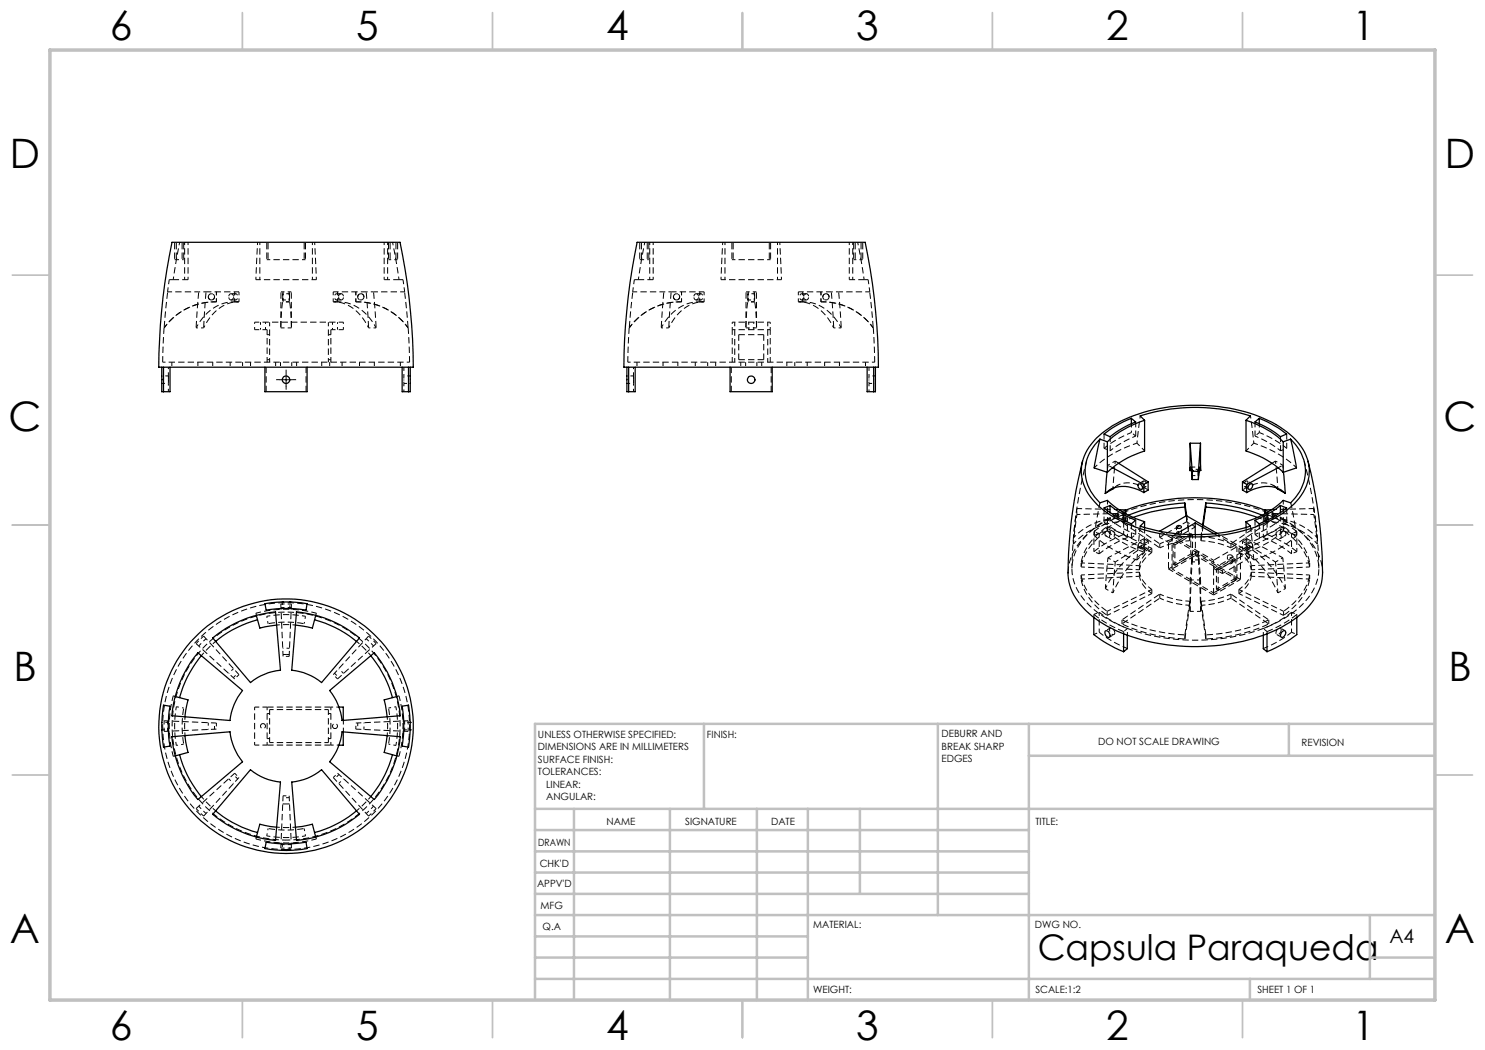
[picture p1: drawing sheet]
<svg xmlns="http://www.w3.org/2000/svg" width="297mm" height="210mm" viewBox="0 0 297 210" stroke-linecap="round" stroke-linejoin="round" font-family="sans-serif">
<g fill="none" stroke="#000" stroke-width=".2" stroke-dasharray="1.3 .6" stroke-dashoffset=".8" stroke-linecap="butt">
<path d="M33.7 76.7v1.6M40.7 65.6h-1.5M47.8 60.4a7.6 7.6 0 0 0-6.7 4.5l-.4 .7M66.6 60.4a7.6 7.6 0 0 1 6.8 4.5l.3 .7M75.2 65.6h-1.5M80.8 78.3v-1.6M126.7 76.7v1.6M133.8 65.6h-1.6M140.8 60.4a7.6 7.6 0 0 0-6.7 4.5l-.3 .7M159.7 60.4a7.6 7.6 0 0 1 6.7 4.5l.3 .7M168.2 65.6h-1.5M173.8 78.3v-1.6"/>
<path d="M221.6 93.1l1.5-.9M238.3 94.1h1.6M255.1 92.2l1.5 .9M223.1 112.4l-1.5-.8M223.5 103.5a.58 .58 0 0 1 .8-.5 .58 .58 0 0 1 .3 .8 .64 .64 0 0 1-1.1-.3M223.5 102.7a.58 .58 0 0 1 .8-.4 .58 .58 0 0 1 .3 .8 .66 .66 0 0 1-1.1-.4M225.1 102.3v1.6M225.1 104.3v-1.6M228.8 109.4v-1.7M229.7 109.9v-1.7M238.5 112v-1.7M239.7 112v-1.7"/>
<path d="M242.7 112.1v1.6M248.5 109.9v-1.7M249.4 109.4v-1.7M253 104.3v-1.6M253 103.9v-1.6M254.6 103.5a.58 .58 0 0 0-.7-.5 .58 .58 0 0 0-.3 .8 .64 .64 0 0 0 1-.3M254.6 102.7a.58 .58 0 0 0-.7-.4 .58 .58 0 0 0-.3 .8 .66 .66 0 0 0 1-.4M256.6 111.6l-1.5 .8M53.6 124.7l-.2-1.4M61.1 123.3l-.3 1.4M35.3 141.3l1.4 .3M36.7 148.8l-1.4 .3"/>
<path d="M66.2 141.4h1.6M67.8 149h-1.6M77.7 141.6l1.5-.3M79.2 149.1l-1.5-.3M53.4 167.2l.2-1.5M60.8 165.7l.3 1.5"/>
</g>
<g fill="none" stroke="#000" stroke-width=".2" stroke-dasharray="1.3 .6" stroke-dashoffset="-.1" stroke-linecap="butt">
<path d="M33.5 58.4l-.7 7.2M39.7 58.4l-.5 7.2M41.2 58.4l-.5 7.2M45.7 59.4a.49 .49 0 0 1 .6-.7 .49 .49 0 0 1 .4 .8 .47 .47 0 0 1-.6 .5 .47 .47 0 0 1-.4-.6M46.7 59.4a.47 .47 0 0 1 .5-.7 .47 .47 0 0 1 .3 .8 .44 .44 0 0 1-.4 .5 .44 .44 0 0 1-.4-.6M56.2 58.4v7.2M58.3 58.4v7.2M67.7 59.4a.47 .47 0 0 0-.4-.7 .47 .47 0 0 0-.4 .8 .44 .44 0 0 0 .5 .5 .44 .44 0 0 0 .3-.6M68.7 59.4a.49 .49 0 0 0-.5-.7 .49 .49 0 0 0-.4 .8 .47 .47 0 0 0 .5 .5 .47 .47 0 0 0 .4-.6M73.2 58.4l.5 7.2M74.7 58.4l.5 7.2M80.9 58.4l.7 7.2"/>
<path d="M126.6 58.4l-.7 7.2M132.8 58.4l-.6 7.2M134.2 58.4l-.4 7.2M138.8 59.4a.49 .49 0 0 1 .5-.7 .49 .49 0 0 1 .4 .8 .47 .47 0 0 1-.5 .5 .47 .47 0 0 1-.4-.6M139.7 59.4a.47 .47 0 0 1 .5-.7 .47 .47 0 0 1 .4 .8 .44 .44 0 0 1-.5 .5 .44 .44 0 0 1-.4-.6M149.2 58.4v7.2M151.3 58.4v7.2M160.8 59.4a.47 .47 0 0 0-.5-.7 .47 .47 0 0 0-.4 .8 .44 .44 0 0 0 .5 .5 .44 .44 0 0 0 .4-.6M161.7 59.4a.49 .49 0 0 0-.5-.7 .49 .49 0 0 0-.4 .8 .47 .47 0 0 0 .5 .5 .47 .47 0 0 0 .4-.6M166.3 58.4l.4 7.2M167.7 58.4l.5 7.2M173.9 58.4l.7 7.2"/>
<path d="M56.6 60.4l-.2 1.3-.2 3.9M57.8 60.4l.3 1.3 .2 3.9M149.6 60.4l-.2 1.3-.2 3.9M150.9 60.4l.2 1.3 .2 3.9M216.2 112.6a11.4 11.4 0 0 1 5.2-7.3M216.2 113.4a11.4 11.4 0 0 1 5.2-7.3M224.4 103.6l7.6 5.2M224.4 104.4l7.6 5.2M232 118.8l-7.6 5.2M232 119.6l-7.6 5.2M233.7 108.5v5.3M242.7 113.7v5.3"/>
<path d="M246.2 108.8l7.6-5.2M246.2 109.6l7.6-5.2M247.4 109.4l-4.6-2.7M248.1 110.6v5.3M256.7 105.3a11.4 11.4 0 0 1 5.2 7.3M256.7 106.1a11.4 11.4 0 0 1 5.2 7.3M261.9 115a11.4 11.4 0 0 1-5.2 7.3M261.9 115.8a11.4 11.4 0 0 1-5.2 7.3M60.8 124.7a20.8 20.8 0 0 0-7.2 0M221.4 122.3a11.4 11.4 0 0 1-5.2-7.3M221.4 123.1a11.4 11.4 0 0 1-5.2-7.3M253.8 124l-7.6-5.2"/>
<path d="M253.8 124.8l-7.6-5.2M36.7 141.6a20.8 20.8 0 0 0 0 7.2M77.7 148.8a20.8 20.8 0 0 0 0-7.2M53.6 165.7a20.8 20.8 0 0 0 7.2 0"/>
</g>
<g fill="none" stroke="#000" stroke-width=".2" stroke-dasharray="1.3 .6" stroke-dashoffset=".7" stroke-linecap="butt">
<path d="M35.3 51.9h1.4M36.9 48.4v7.5M37.6 48.4v7.5M41.2 58.4h-1.5M51.5 48.4l-.3 7.5M52 48.4v7.5M56.6 60h1.3M57.9 58.7h-1.3M62.5 48.4v7.5M62.9 48.4l.4 7.5M74.7 58.4h-1.5M76.8 48.4v7.5"/>
<path d="M77.5 55.9v-7.5M77.7 51.9h1.5M128.3 51.9h1.5M129.9 48.4v7.5M130.6 48.4v7.5M134.2 58.4h-1.4M144.5 48.4l-.3 7.5M145 48.4v7.5M149.6 60h1.3M150.9 58.7h-1.3M155.5 48.4v7.5M156 48.4l.3 7.5"/>
<path d="M167.7 58.4h-1.4M169.9 48.4v7.5M170.6 55.9v-7.5M170.7 51.9h1.5M32.4 76.7h1.3M33.7 75.2h-1.3M50.9 65.9v-1.5M52.1 64.4v1.5M53.1 65.9v-1.5M66.5 64.4v1.5M67.5 65.9v-1.5M68.7 65.9v-1.5"/>
<path d="M80.8 75.2v1.5M80.8 76.7h1.3M81.9 72.4h-49.4M82.1 75.2h-1.3M125.4 76.7h1.3M126.7 75.2h-1.3M146.4 65.9v-1.5M149.7 64.4v1.5M150.7 65.9v-1.5M154 65.9v-1.5M173.8 75.2v1.5M173.8 76.7h1.3"/>
<path d="M174.9 72.4h-49.3M175.1 75.2h-1.3M220.8 89.7l1.2 .5M221.6 93.1l-.2 1.3M223.1 92.2l-.5 5.6M228.1 83.2l-.7 5.4M239.7 93.9h-1.3M250.1 83.2l.7 5.4M255.1 92.2l.5 5.6M256.1 90.2l1.2-.5M256.6 93.1l.1 1.3M221 106.8v.2a.68 .68 0 0 0 .8 0 .68 .68 0 0 0 .2-.7v-.4a.8 .8 0 0 0-1 .9"/>
<path d="M221.9 107.3a.73 .73 0 0 1 .2-.7 .73 .73 0 0 1 .8-.1 .85 .85 0 0 1-.9 1.1l-.1-.3M222 103.9v-1.4M222 103.9l-1.2 .5M224.4 103.6l1.3-.6M229.7 109.9a19.2 19.2 0 0 0-7.1 8.7M238.4 112.4h1.3M238.5 110.3l-.5 5.7M239.7 110.3l.4 5.7M248.5 109.9a19.2 19.2 0 0 1 7.1 8.7M249.9 110.4l-6.5-3.7M252.4 103l1.4 .6M255.2 106.7v-.2a.67 .67 0 0 1 .8 .1 .67 .67 0 0 1 .2 .7v.3a.82 .82 0 0 1-1-.9"/>
<path d="M256.1 106.2a.75 .75 0 0 0 1 .8 .94 .94 0 0 0-.8-1.2l-.2 .4M256.1 103.9v-1.4M257.3 104.4l-1.2-.5M46.7 133.7l-1 1M56.5 120.4v1.3M57.9 129.7h-1.4M58 121.7v-1.3M59.1 125h-3.8M68.7 134.7l-1-1M225.5 127v-1.3M252.7 127v-1.3M32.4 146h1.3"/>
<path d="M33.7 144.5h-1.3M37 143.3v3.8M41.7 144.5v1.4M45.7 155.7l1 1M67.7 156.7l1-1M72.8 145.9v-1.4M77.4 147.1v-3.8M80.8 146h1.3M82.1 144.5h-1.3M55.3 165.4h3.8M56.5 168.8v1.3M58 170.1v-1.3"/>
</g>
<g fill="none" stroke="#000" stroke-width=".2" stroke-dasharray="1.3 .6" stroke-dashoffset=".3" stroke-linecap="butt">
<path d="M51.2 55.9h12.1M56.5 59.4l.1-.7v1.3l-.1-.6M57.9 59.4v-.7v1.3v-.6M144.2 55.9h12.1M149.6 59.4v-.7v1.3v-.6M150.9 59.4v-.7v1.3v-.6M43.3 60.4a12.5 12.5 0 0 0-10.5 5.2M50.9 65.9h2.5M50.9 64.4h17.8M66.2 65.9h2.5M71.2 60.4a12.5 12.5 0 0 1 10.4 5.2M136.3 60.4a12.5 12.5 0 0 0-10.4 5.2"/>
<path d="M164.2 60.4a12.5 12.5 0 0 1 10.4 5.2M217.3 92.3a89.6 89.6 0 0 0-2.9 21.4M226.3 86.5a20.9 20.9 0 0 0-5.5 3.2M257.3 89.7a20.9 20.9 0 0 0-5.4-3.2M220.8 104.4a20.9 20.9 0 0 0 5.5 3.2M224.8 103.5v-.7M235.5 106.8a.44 .44 0 0 0 .5 .1 .44 .44 0 0 0 .2-.5 .5 .5 0 0 0-.5-.1 .5 .5 0 0 0-.3 .4l.1 .1M238 116v6.3M238.4 112.1v-1v1.3v-.3M239.8 112.1l-.1-1v1.3l.1-.3M240.1 116v6.3M246.3 111a.44 .44 0 0 0-.5-.1 .44 .44 0 0 0-.2 .5 .5 .5 0 0 0 .5 .1 .5 .5 0 0 0 .3-.4l-.1-.1"/>
<path d="M246.3 112.3a.44 .44 0 0 0-.5-.1 .44 .44 0 0 0-.2 .4 .5 .5 0 0 0 .5 .2 .5 .5 0 0 0 .3-.5h-.1M251.9 107.6a20.9 20.9 0 0 0 5.4-3.2M253.4 102.8v.7M256.5 103.7a13.3 13.3 0 0 1 7.2 8.8 10 10 0 0 1-3.8 8.9 29.5 29.5 0 0 1-16.7 6.4 37.3 37.3 0 0 1-22-4.2 12.8 12.8 0 0 1-6.8-8.9 10.2 10.2 0 0 1 4.1-8.8 22.9 22.9 0 0 1 6.6-3.9M263.8 113.7a89.8 89.8 0 0 0-2.9-21.4M50.9 141.4h2.5M53.4 149h-2.5M56.5 160.8h.7M57.2 160.8h.7"/>
</g>
<g fill="none" stroke="#000" stroke-width=".2" stroke-dasharray="1.3 .6" stroke-dashoffset=".6" stroke-linecap="butt">
<path d="M35.9 48.4l-1.3 7.5M41.7 59.4a.62 .62 0 0 1 .8-.6 .62 .62 0 0 1 .2 1 .62 .62 0 0 1-1-.2v-.2M43.3 58.4v2M53.4 51.9h7.7M58.3 58.4h-2.1M72.8 59.4a.62 .62 0 0 0-.9-.6 .62 .62 0 0 0-.2 1 .62 .62 0 0 0 1.1-.2v-.2M78.5 48.4l1.3 7.5M129 48.4l-1.3 7.5M134.7 59.4a.62 .62 0 0 1 .9-.6 .62 .62 0 0 1 .1 1 .62 .62 0 0 1-1-.2v-.2M136.3 58.4v2M146.4 51.9h7.7M151.3 58.4h-2.1"/>
<path d="M165.8 59.4a.62 .62 0 0 0-.9-.6 .62 .62 0 0 0-.1 1 .62 .62 0 0 0 1-.2v-.2M171.5 48.4l1.3 7.5M43.3 60.4v-2M46.9 60.4v-2M47.8 60.4v-2M56.6 60.4v-2M57.8 60.4h-1.2M57.8 60.4v-2M66.6 60.4v-2M67.5 60.4v-2M71.2 60.4v-2M136.3 60.4v-2"/>
<path d="M140 60.4v-2M140.8 60.4v-2M146.4 65.9h7.6M146.4 64.4h7.6M149.6 60.4v-2M150.9 60.4h-1.3M150.9 60.4v-2M159.7 60.4v-2M160.5 60.4v-2M164.2 60.4v-2M227.1 87.2l-.8-.7M228.7 96.2l-1 .6"/>
<path d="M238.4 95.1h1.3M250.4 96.8l-.9-.6M251.9 86.5l-.9 .7M214.7 108.8v-1.2M215.4 102.9v-1.2M219.8 110.8l-1-.5M219.8 106.8l-1-.5M225 102.7l-9.6 .2M225.1 103.6a13.3 13.3 0 0 0-10.4 4M226.3 107.6l.8-.7M227.7 109.5l1 .5M228.8 109.4a18.3 18.3 0 0 0-7.7 8.3"/>
<path d="M231.9 107.5l1.8 1M231.9 107.5v-1.3M234.4 107.3l8.3 4.8M234.4 113.8l8.3 4.8M235.3 105.4v1.2M236.3 106.6v-1.2M237.3 104.4v-1.3M239.1 105.4l-1.8-1M239.7 110.3h-1.2M239.7 112h-1.2M239.7 111.1h-1.3M240.1 116h-2.1"/>
<path d="M242.7 113.7l1.8 1M244.5 114.7v-1.2M245.5 111.2v1.3M246.5 112.5v-1.3M247.4 115.9l-8.3-4.8M249.4 109.4a18.3 18.3 0 0 1 7.7 8.3M249.5 110l.9-.5M249.9 111.6v-1.2M249.9 111.6l-1.8-1M251 106.9l.9 .7M253 102l3.5 1.7M253 103.6a13.3 13.3 0 0 1 10.5 4"/>
<path d="M253.1 102.7l9.7 .2M257.1 104.2a13.8 13.8 0 0 1 7.3 9l.1 1.4M259.4 110.3l-1.1 .5M259.4 106.3l-1.1 .5M262.8 101.7v1.2M263.5 107.6v1.2M41.2 127.7l-1.5 1.5M46.7 135.5l.8-.8M47.8 134.9l-.9 .9M53.4 123.3a22.3 22.3 0 0 1 7.7 0M57.8 131.3h-1.2M58.3 121.5h-2.1"/>
<path d="M66.9 134.7l.9 .8M67.5 135.8l-.9-.9M74.7 129.2l-1.5-1.5M218.8 126.9l1-.4M218.8 122.9l1-.4M258.3 126.5l1.1 .4M258.3 122.5l1.1 .4M33.5 144.2v2.1M35.3 149.1a22.3 22.3 0 0 1 0-7.8M42.9 145.8v-1.2M43.3 144.6v1.2M46.9 154.6l.9 .9"/>
<path d="M47.5 155.8l-.8-.9M50.9 149v-7.6M53.4 149v-7.6M56.6 159.2h1.2M57.8 159.5h-1.2M66.2 141.4v7.6M66.6 155.5l.9-.9M67.8 154.9l-.9 .9M71.2 145.8v-1.2M71.5 144.6v1.2M79.2 141.3a22.3 22.3 0 0 1 0 7.8M80.9 146.3v-2.1"/>
<path d="M39.7 161.2l1.5 1.5M56.2 168.9h2.1M61.1 167.2a22.3 22.3 0 0 1-7.7 0M73.2 162.7l1.5-1.5"/>
</g>
<g fill="none" stroke="#000" stroke-width=".2" stroke-dasharray="1.3 .6" stroke-dashoffset=".4" stroke-linecap="butt">
<path d="M33.8 55.9h.8M33.8 55.9l-.3 2.5M39.7 58.4h-6.2M74.7 58.4h6.2M79.8 55.9h.8M80.9 58.4l-.3-2.5M126.9 55.9h.8M126.9 55.9l-.4 2.5M132.8 58.4h-6.2M167.7 58.4h6.2M172.8 55.9h.8M174 58.4l-.4-2.5"/>
<path d="M33.7 76.7v-.8M33.7 75.9v-.7M43 60.4a12.5 12.5 0 0 0-10.2 5.2M47.6 60.4h-.9M47.8 60.4h-.9M53.9 64.4v8M65.7 64.4v8M67.5 60.4h-.9M67.7 60.4h-.8M81.6 65.6a12.5 12.5 0 0 0-10.1-5.2M126.7 76.7v-.8M126.7 75.9v-.7"/>
<path d="M136 60.4a12.5 12.5 0 0 0-10.2 5.2M140.6 60.4h-.9M140.8 60.4h-.8M146.9 64.4v8M153.5 64.4v8M160.5 60.4h-.8M160.8 60.4h-.9M174.7 65.6a12.5 12.5 0 0 0-10.2-5.2M223.7 92.6l-.6-.4M227.4 88.6a21.9 21.9 0 0 0-8.6 5M254.4 92.6l.7-.4M259.3 93.6a21.9 21.9 0 0 0-8.5-5"/>
<path d="M216.2 115v.8M216.2 112.6v.8M218.8 107.1a21.9 21.9 0 0 0 8.6 4.9M221.4 105.3v.8M221.5 100.1v6.1M221.6 111.6l-.5 6.1M223.1 112.4l-.5 6.2M223.5 102.7v.8M224.4 103.6v.8M224.4 104.4l2.3-.9M225.1 104.3v-.7M227.9 113.1a5.6 5.6 0 0 1 2.5-3.4"/>
<path d="M227.9 114.4v.9M227.9 113.1v.9M227.9 114a5.6 5.6 0 0 1 2.5-3.5M228.8 107.7l-7.2 3.9M230.4 117.9a5.6 5.6 0 0 1-2.5-3.5M230.4 109.7l-9-4.4M230.4 117.9v.8M230.4 118.7a5.6 5.6 0 0 1-2.5-3.4M230.4 109.7v.8M230.4 110.5l-9-4.4M232 108.8a16.5 16.5 0 0 1 6-1.5M232 118.8v.8"/>
<path d="M232 109.6a16.5 16.5 0 0 1 6-1.5M232 108.8v.8M233.7 108.5l5.4-3.1M237.3 104.4l-5.4 3.1M238 107.3l-.7-4.1M238 107.3v.8M239.1 110.7l-5.4 3.1M239.1 106.9v4.2M240.2 107.3a16.5 16.5 0 0 1 6 1.5M240.2 108.1a16.5 16.5 0 0 1 6 1.5M240.2 107.3v.8M240.5 105l-.3 2.3"/>
<path d="M242.7 119l5.4-3.1M244.5 113.5l5.4-3.1M244.5 114.7l5.4-3.1M246.2 118.8a16.5 16.5 0 0 1-6 1.5M246.2 118.8v.8M246.2 119.6a16.5 16.5 0 0 1-6 1.5M246.2 108.8v.8M247.8 109.7a5.6 5.6 0 0 1 2.5 3.4M247.8 117.9l8.9 4.4M247.8 118.7l8.9 4.4M247.8 117.9v.8M247.8 110.5a5.6 5.6 0 0 1 2.5 3.5"/>
<path d="M247.8 109.7v.8M248.1 110.6l-5.4 3.1M249.4 107.7l7.2 3.9M250.3 114.4a5.6 5.6 0 0 1-2.5 3.5M250.3 114.4v.9M250.3 115.3a5.6 5.6 0 0 1-2.5 3.4M250.3 113.1v.9M250.8 112a21.9 21.9 0 0 0 8.5-4.9M251.5 103.5l2.3 .9M253 103.6v.7M253.8 103.6v.8M254.6 103.5v-.8"/>
<path d="M255.1 112.4l.5 6.2M256.6 111.6l.5 6.1M256.7 100.1v6.1M256.7 105.3l-8.9 4.4M256.7 105.3v.8M256.7 106.1l-8.9 4.4M261.9 115v.8M261.9 112.6v.8M221.4 122.3l9-4.4M221.4 123.1l9-4.4M221.4 122.3v.8M222.2 125.6a.78 .78 0 0 0-.3 .8 .78 .78 0 0 0 .7 .5l.3-.1 .1-.2"/>
<path d="M223 126.6l-.4-.8M224.4 124v.8M237 127v.8M238 120.3a16.5 16.5 0 0 1-6-1.5M238 120.3v.8M238 121.1a16.5 16.5 0 0 1-6-1.5M240.2 120.3v.8M241.2 127v.8M253.8 124v.8M256.7 122.3v.8M68.7 144.1v2.3M57.2 168a22.8 22.8 0 0 0 20.1-33.5 22.8 22.8 0 0 0-39-1.9 22.8 22.8 0 0 0 16.7 35.3l2.2 .1"/>
</g>
<g fill="none" stroke="#000" stroke-width=".2" stroke-dasharray="1.3 .6" stroke-linecap="butt">
<path d="M34.9 51.9h.4M79.2 51.9h.3M126.6 58.4h-.1M127.9 51.9h.4M172.2 51.9h.3M174 58.4h-.1M32.4 76v-.2M33.7 75.9v.2M43 60.4h.3M53.9 71.9h-.5M53.9 66.9h-.5M56.5 75.9v-.1"/>
<path d="M56.5 76v-.1M58 75.9l-.1 .2M66.2 71.9h-.5M66.2 66.9h-.5M71.2 60.4h.3M80.8 76.1v-.2M82.1 75.9v.1M82.1 75.8v.1M125.4 76v-.2M125.9 65.6h-.1M126.7 75.9v.2M136 60.4h.3"/>
<path d="M147.7 66.9v5M147.7 71.9h5M149.5 75.9v-.1M149.5 76v-.1M151 75.9v.2M152.7 71.9v-5M152.7 66.9h-5M164.2 60.4h.3M173.8 76.1v-.2M174.7 65.6h-.1M175.1 75.9v.1M175.1 75.8v.1"/>
<path d="M228.6 96.5v-.1a.47 .47 0 0 1 .5-.1 .47 .47 0 0 1 .3 .5 .36 .36 0 0 1-.2 .5 .36 .36 0 0 1-.5-.3l-.1-.5M249.6 96.5v-.1a.47 .47 0 0 0-.6-.1 .47 .47 0 0 0-.2 .5 .36 .36 0 0 0 .2 .5 .36 .36 0 0 0 .4-.3l.2-.5M213.6 114.6a11.1 11.1 0 0 1 4.7-8.5 32.4 32.4 0 0 1 18.6-6.1 38 38 0 0 1 20.2 4.2M218.8 106.3a23.3 23.3 0 0 1 5.9-3.4M218.8 110.3a23.3 23.3 0 0 1 5.9-3.4M227.6 109.2a.55 .55 0 0 1 .2-.7 .55 .55 0 0 1 .7 .1 .6 .6 0 0 1-.2 .7 .6 .6 0 0 1-.7 0v-.1M228.6 109.7a.63 .63 0 0 1 .8-.7 .71 .71 0 0 1-.8 1v-.3M228.9 105.5v5M235 109l-.4-.2M235 113.1l-.4-.3M238 108.1l-.8-4.9M238.5 111l-.3-.2"/>
<path d="M238.5 106.9l-.3-.2M240.6 105.1l-.4 3M243.6 114l-.3-.2M243.6 118.1l-.3-.2M247.2 116l-.4-.2M247.2 111.9l-.4-.2M249.2 105.5v5M249.6 109.7a.63 .63 0 0 0-.8-.7 .71 .71 0 0 0 .7 1l.1-.3M250.6 109.2a.55 .55 0 0 0-.3-.7 .55 .55 0 0 0-.7 .1 .6 .6 0 0 0 .2 .7 .6 .6 0 0 0 .7 0l.1-.1M253.4 102.9a23.3 23.3 0 0 1 6 3.4M253.4 106.9a23.3 23.3 0 0 1 6 3.4M35.1 139.3l-.5-.1"/>
<path d="M51.3 123l-.1-.4M56.6 130.9h.6M57.2 130.9h.6M63.2 123l.1-.4M79.4 139.3l.4-.1M218.8 123.5v-.6M224.7 126.7v-.4M224.7 126.3a23.3 23.3 0 0 1-5.9-3.4M253.4 126.7v-.4M256.3 125.9l-.3-.3M259.4 123.5v-.6M259.4 122.9a23.3 23.3 0 0 1-6 3.4"/>
<path d="M35.1 151.2l-.5 .1M52.6 144.7a.5 .5 0 0 1 .5 .7 .5 .5 0 0 1-.9 .2 .5 .5 0 0 1 .2-.9h.2M53.4 141.4h12.8M53.9 147.7h-.5M53.9 142.7h-.5M66.2 149h-12.8M66.2 147.7h-.5M66.2 142.7h-.5M67 145.7a.5 .5 0 0 1-.5-.7 .5 .5 0 0 1 .9-.1 .5 .5 0 0 1-.2 .8h-.2M79.4 151.2l.4 .1M51.3 167.4l-.1 .4M63.2 167.4l.1 .4"/>
</g>
<g fill="none" stroke="#000" stroke-width=".2" stroke-dasharray="1.3 .6" stroke-dashoffset=".5" stroke-linecap="butt">
<path d="M46.2 60h.9M47.1 58.7h-.9M67.3 60h.9M68.2 58.7h-.9M139.2 60h.9M140.1 58.7h-.9M160.3 60h1M161.3 58.7h-1M34.4 72.4v1M39.6 72.4v1M42.5 72.4v1M46 72.4v1"/>
<path d="M46.9 60.4a8.7 8.7 0 0 0-7.7 5.2M48.5 72.4v1M50.1 72.4v1M55.1 72.4v1M56.1 72.4v1M58.3 65.6h-2.1M58.3 72.4v1M59.3 72.4v1M64.3 72.4v1M65.9 72.4v1M67.5 60.4a8.7 8.7 0 0 1 7.7 5.2M68.4 72.4v1"/>
<path d="M71.9 72.4v1M74.9 72.4v1M80.1 72.4v1M127.4 72.4v1M132.6 72.4v1M135.6 72.4v1M139.1 72.4v1M140 60.4a8.7 8.7 0 0 0-7.8 5.2M141.5 72.4v1M143.1 72.4v1M148.2 72.4v1M149.1 72.4v1"/>
<path d="M151.3 65.6h-2.1M151.4 72.4v1M152.3 72.4v1M157.4 72.4v1M159 72.4v1M160.5 60.4a8.7 8.7 0 0 1 7.7 5.2M161.4 72.4v1M164.9 72.4v1M167.9 72.4v1M173.1 72.4v1M222 90.2a19.5 19.5 0 0 1 5.1-3M222.5 93.5l-.9-.4"/>
<path d="M228.4 97.8l.9-.5M228.9 90.2l-1.5-1.6M248.9 97.3l.9 .5M249.2 90.2l1.6-1.6M251 87.2a19.5 19.5 0 0 1 5.1 3M255.6 93.5l1-.4M215.4 101.7l-.7 5.9M215.4 102.9l-.7 5.9M216.2 112.6l11.7 .5M216.2 113.4l11.7 .6M218.8 110.3v-4M219.8 110.8v-4"/>
<path d="M221.1 107.2l1 .5M222.8 106.4l-.9-.5M224.7 106.9l.8 .6M224.7 106.9v-4M224.7 102.9l.8 .6M225.1 104.3a13.9 13.9 0 0 0-10.4 4.5M225.5 107.5v-4M227.1 106.9a19.5 19.5 0 0 1-5.1-3M227.9 114.4l-11.7 .6M227.9 115.3l-11.7 .5M228.9 110.5l-1.5 1.5M229.3 108.9l-.9-.5"/>
<path d="M229.7 108.2l-6.6 4.2M229.7 108.2l-.9-.5M229.7 109.9l-.9-.5M234.6 112.8v-4M234.6 108.8l3.6-2.1M235 109v4.1M235 113.1l3.5-2.1M235.3 106.7l-.9 .6M238.2 110.8l-3.6 2M238.2 106.7v4.1M238.5 106.9l-3.5 2.1M238.5 111v-4.1"/>
<path d="M243.3 117.9v-4.1M243.3 113.8l3.5-2.1M243.6 114v4.1M243.6 118.1l3.6-2.1M246.8 115.8l-3.5 2.1M246.8 111.7v4.1M247.2 116v-4.1M247.2 111.9l-3.6 2.1M248.5 108.2l6.6 4.2M249.2 110.5l1.6 1.5M249.4 107.7l-.9 .5M249.4 109.4l-.9 .5"/>
<path d="M249.8 108.4l-.9 .5M250.3 113.1l11.6-.5M250.3 114l11.6-.6M252.7 107.5v-4M252.7 107.5l.7-.6M252.7 103.5l.7-.6M253 104.3a13.9 13.9 0 0 1 10.5 4.5M253.4 106.9v-4M256.1 107.7l.9-.5M256.1 103.9a19.5 19.5 0 0 1-5.1 3M256.3 105.9l-1 .5M258.3 110.8v-4"/>
<path d="M259.4 110.3v-4M261.9 115l-11.6-.6M261.9 115.8l-11.6-.5M262.8 102.9l.7 5.9M262.8 101.7l.7 5.9M40.7 127.2l-1.5 1.5M43.1 128.3l-2.8 2.8M58.3 120.8h-2.1M74.2 131.1l-2.9-2.8M75.2 128.7l-1.5-1.5M219.8 126.5v-4M221.9 127.4l.9-.5"/>
<path d="M222.1 125.6l-1 .5M225.5 125.7l-.8 .6M240.1 122.3h-2.1M253.4 126.3l-.7-.6M255.3 126.9l1 .5M257 126.1l-.9-.5M258.3 126.5v-4M32.8 144.2v2.1M40.3 159.3l2.8 2.9M53.9 141.9h11.8M65.7 148.5h-11.8M81.6 146.3v-2.1"/>
<path d="M39.2 161.7l1.5 1.5M56.2 169.6h2.1M71.3 162.2l2.9-2.9M73.7 163.2l1.5-1.5"/>
</g>
<g fill="none" stroke="#000" stroke-width=".2" stroke-dasharray="1.3 .6" stroke-dashoffset=".1" stroke-linecap="butt">
<path d="M37.6 55.9h-3M76.8 55.9h3M130.6 55.9h-2.9M169.9 55.9h2.9M32.8 65.6l-.3 6.8M53.2 78.3v-4.9M61.2 78.3v-4.9M81.9 72.4l-.3-6.8M125.8 65.6l-.2 6.8M146.3 78.3v-4.9M154.2 78.3v-4.9M174.9 72.4l-.2-6.8"/>
<path d="M228.1 105.2l-.7 6.8M228.9 110.5a19 19 0 0 1-7.4-4.3M231.9 106.2l12.6 7.3M250.1 105.2l.7 6.8M256.7 106.2a19 19 0 0 1-7.5 4.3M237 127l1-6.7M237 127.8l1-6.7M240.2 120.3l1 6.7M240.2 121.1l1 6.7"/>
</g>
<g fill="none" stroke="#000" stroke-width=".2" stroke-dasharray="1.3 .6" stroke-dashoffset="-.2" stroke-linecap="butt">
<path d="M34.9 48.4v3.5M35.3 51.9v-3.5M36.4 48.4v3.5M36.7 51.9v-3.5M53.4 51.9v-3.5M53.6 51.9v-3.5M60.8 51.9v-3.5M61.1 51.9v-3.5M77.7 51.9v-3.5M78 51.9v-3.5M79.2 51.9v-3.5M79.5 51.9v-3.5"/>
<path d="M127.9 48.4v3.5M128.3 51.9v-3.5M129.4 48.4v3.5M129.8 51.9v-3.5M146.4 51.9v-3.5M146.6 51.9v-3.5M153.9 51.9v-3.5M154.1 51.9v-3.5M170.7 51.9v-3.5M171 51.9v-3.5M172.2 51.9v-3.5M172.5 51.9v-3.5"/>
<path d="M229.7 98a5.8 5.8 0 0 0-6.4-.8l-.5 .4M248.5 98a5.8 5.8 0 0 1 6.3-.8l.5 .4M239.1 111.1l-4.7 2.7M242.7 112.1l4.7-2.7M242.7 118.6l4.7-2.7M237 127a33.6 33.6 0 0 1-12.6-3M237 127.8a33.6 33.6 0 0 1-12.6-3M253.8 124a33.6 33.6 0 0 1-12.6 3M253.8 124.8a33.6 33.6 0 0 1-12.6 3"/>
</g>
<g fill="none" stroke="#000" stroke-width=".2" stroke-dasharray="1.3 .6" stroke-dashoffset=".2" stroke-linecap="butt">
<path d="M47.8 58.4h-6.6M66.6 58.4h6.6M140.8 58.4h-6.6M159.7 58.4h6.6M53.4 65.9v6.5M66.2 65.9v6.5M146.4 65.9v6.5M154 65.9v6.5M220.8 89.7v-2.9M222 90.2v-2.9M227.1 87.2v-2.8M251 87.2v-2.8"/>
<path d="M256.1 90.2v-2.9M257.3 89.7v-2.9M220 100.6l-1.2 6.5M220.8 104.4v-2.8M221.5 106.2l-2.7 .9M223.8 101.9l-8.4-.2M225.5 107.5a22.1 22.1 0 0 0-5.7 3.3M225.5 103.5a22.1 22.1 0 0 0-5.7 3.3M226.3 107.6v-2.9M227.1 106.9v-2.9M233.7 113.8l9 5.2M234.4 107.3v6.5"/>
<path d="M238.5 112l-.5 10.3M239.7 112l.4 10.3M247.4 109.4v6.5M248.1 115.9l-9-5.2M251 106.9v-2.9M251.9 107.6v-2.9M254.3 101.9l8.5-.2M256.7 106.2l2.6 .9M257.3 104.4v-2.8M258.2 100.6l1.1 6.5M258.3 110.8a22.1 22.1 0 0 0-5.6-3.3M258.3 106.8a22.1 22.1 0 0 0-5.6-3.3"/>
<path d="M46.9 135.8l-7.7-7.1M47.8 134.9l-7.1-7.7M51.2 122.6a23.4 23.4 0 0 1 12.1 0M56.6 131.3l-.4-10.5M57.8 131.3l.5-10.5M66.6 134.9l7.1-7.7M67.5 135.8l7.7-7.1M79.8 139.2a23.4 23.4 0 0 1 0 12.1M219.8 122.5a22.1 22.1 0 0 0 5.7 3.2M219.8 126.5a22.1 22.1 0 0 0 5.7 3.2M252.7 125.7a22.1 22.1 0 0 0 5.6-3.2M252.7 129.7a22.1 22.1 0 0 0 5.6-3.2"/>
<path d="M255.5 125.8a.62 .62 0 0 0-.3 .6 .62 .62 0 0 0 .4 .5l.5-.4 .2-.6M34.6 151.3a23.4 23.4 0 0 1 0-12.1M43.3 144.6l-10.5-.4M43.3 145.8l-10.5 .5M46.9 154.6l-7.7 7.1M47.8 155.5l-7.1 7.7M53.9 148.5v-6.6M56.6 159.2l-.4 10.4M57.8 159.2l.5 10.4M65.7 141.9v6.6M66.6 155.5l7.1 7.7M67.5 154.6l7.7 7.1"/>
<path d="M71.2 144.6l10.4-.4M71.2 145.8l10.4 .5M57.2 169.9a24.7 24.7 0 0 0 21.8-36.4 24.7 24.7 0 0 0-42.4-1.9 24.7 24.7 0 0 0 18.3 38.2l2.3 .1M63.3 167.8a23.4 23.4 0 0 1-12.1 0"/>
</g>
<path d="M33.7 73.4v1.8M80.8 75.2v-1.8M126.7 73.4v1.8M173.8 75.2v-1.8M226.3 86.5v-1.8M240 93.4h-1.9M251.9 86.5v-1.8M222.6 118.6l-1.5-.9M257.1 117.7l-1.5 .9" fill="none" stroke="#000" stroke-width=".2" stroke-dasharray="1.3 .6" stroke-dashoffset=".9" stroke-linecap="butt"/>
<path d="M42.3 58.7a.62 .62 0 0 0-.6 .7 .62 .62 0 0 0 .6 .6M42.3 58.7a.62 .62 0 0 1 .6 .7 .62 .62 0 0 1-.6 .6M72.2 60a.62 .62 0 0 0 .6-.6 .62 .62 0 0 0-.6-.7M72.2 60a.62 .62 0 0 1-.7-.6 .62 .62 0 0 1 .7-.7M135.3 58.7a.62 .62 0 0 0-.6 .7 .62 .62 0 0 0 .6 .6M135.3 58.7a.62 .62 0 0 1 .6 .7 .62 .62 0 0 1-.6 .6M165.2 60a.62 .62 0 0 0 .6-.6 .62 .62 0 0 0-.6-.7M165.2 60a.62 .62 0 0 1-.6-.6 .62 .62 0 0 1 .6-.7M223.6 97l-1.7 1M256.3 98l-1.7-1" fill="none" stroke="#000" stroke-width=".2" stroke-dasharray="1.3 .6" stroke-dashoffset="1" stroke-linecap="butt"/>
<g fill="none" stroke="#000" stroke-width=".25">
<path d="M34.4 48.5h45.5a112.3 112.3 0 0 1 2.7 24.9h-50.8a117.9 117.9 0 0 1 2.1-22.2zM127.4 48.5h45.6a118.2 118.2 0 0 1 2.6 24.9h-50.8a119.7 119.7 0 0 1 2.6-24.9zM32.3 73.4v4.9h.4M32.7 73.4v4.9M34 73.4v4.9h-1.3M53 73.4v4.9h8.4v-4.9M80.4 73.4v4.9h1.3M81.7 73.4v4.9M82.1 73.4v4.9h-.4M125.4 73.4v4.9h.3M125.7 73.4v4.9M127 73.4v4.9h-1.3"/>
<path d="M146 73.4v4.9h8.4v-4.9M173.4 73.4v4.9h1.3M174.7 73.4v4.9M175.1 73.4v4.9h-.4M216.5 92.2a87.9 87.9 0 0 0-2.8 23.5 12.2 12.2 0 0 0 5.4 8 34.4 34.4 0 0 0 18.1 5.6 36.6 36.6 0 0 0 20.9-4.9 13 13 0 0 0 6.3-8.5 85.6 85.6 0 0 0-2.8-23.7M219.3 87.7a26.3 26.3 0 0 1 15.6-6.4 33.7 33.7 0 0 1 21 4.1 11.6 11.6 0 0 1 5.9 8 9.7 9.7 0 0 1-4.1 8.4 29.2 29.2 0 0 1-16.7 5.5 32.5 32.5 0 0 1-19.6-4.7 10.6 10.6 0 0 1-5.1-8.2 9.3 9.3 0 0 1 3-6.7zM220 87.8a8.3 8.3 0 0 0 0 12.8l1.5-.5a18.7 18.7 0 0 0 7.4 4.2M220 87.8l-1.2 5.8 2.7 .9M220 87.8l1.5 .6M220.8 86.8a20.9 20.9 0 0 1 5.5-3.1l.8 .7a20 20 0 0 0-5.1 2.9zM221.4 94.5l-.3 4.2M221.5 88.4v6.1"/>
<path d="M222.5 93.5l6.3 3.4M222.8 97.6l-1.7 1.1M223.7 92.7l5.9 3.7M226.3 83.7v1M227.6 96.8a.64 .64 0 0 1 .8 .3 .64 .64 0 0 1-.1 .8 .8 .8 0 0 1-.7-1.1zM228.8 98.5a6.7 6.7 0 0 0-6.9-.5l-.8 .7M228.8 96.9v1.6M228.9 84.1l-.9-.9a36.6 36.6 0 0 1 22.1 0l-.9 .9M228.9 84.1a19.3 19.3 0 0 0-7.4 4.3M228.9 84.1v6.1a18.7 18.7 0 0 0-7.4 4.3M229.6 96.4l-.8 .5M229.6 96.4v1.6l-.8 .5"/>
<path d="M238 94.1h.3M238 94.1l.1-.7 .3 2.5M238 88.6h2.1M238 88.6v5.5M238 88.6l.4 5.7M238.4 93.9v1.2zM238.4 94.3h1.3M238.4 95.9h1.3M238.4 94.3v1.6M239.7 94.3v1.6M239.7 93.9v1.2zM239.8 94.1h.3"/>
<path d="M240.1 88.6v5.5M240.1 88.6l-.4 5.7M240.1 94.1l-.1-.7-.3 2.5M248.5 96.4l.8 .5M248.5 96.4v1.6l.8 .5M249.2 84.1a19.3 19.3 0 0 1 7.4 4.3M249.2 84.1v6.1a18.7 18.7 0 0 1 7.4 4.3M249.3 98.5a6.7 6.7 0 0 1 7-.5l.8 .7M249.3 96.9v1.6M250 96.9a.36 .36 0 0 1 .5 0 .36 .36 0 0 1 0 .5 .46 .46 0 0 1-.4 .4 .46 .46 0 0 1-.5-.2l.1-.5zM251 84.4l.8-.7a22.5 22.5 0 0 1 5.5 3.1l-1.2 .5a19 19 0 0 0-5.1-2.9zM251.8 83.7v1"/>
<path d="M254.4 92.7l-5.9 3.7M255.3 97.6l1.8 1.1M255.6 93.5l-6.3 3.4M256.6 88.4v6.1M256.7 94.5l.4 4.2M258.1 87.8l1.2 5.8-2.7 .9M258.1 87.8a8.3 8.3 0 0 1 0 12.8l-1.5-.5a18.7 18.7 0 0 1-7.4 4.2M258.1 87.8l-1.5 .6M220.8 101.6l1.2-.5a23.2 23.2 0 0 0 5.1 3l-.8 .7a19.7 19.7 0 0 1-5.5-3.2zM222 101.1v1.4M223.8 101.9l1.3 .1M225 102.7h.1"/>
<path d="M225.1 102.1a40 40 0 0 1 27.9 0M225.1 102v.7M228.9 104.3l-.9 .9a36.6 36.6 0 0 0 22.1 0l-.9-.9M228.9 104.3v1.2M231.9 106.2l5.4-3.1 6.1 3.6M235.4 105.2a.45 .45 0 0 1 .5-.1 .45 .45 0 0 1 .3 .5 .47 .47 0 0 1-.5 .1 .47 .47 0 0 1-.3-.5zM237 100.6a36.1 36.1 0 0 0-11.3 2.4M237 101.4a36.5 36.5 0 0 0-10.4 2.1M237 100.6l.3 2.6M237 100.6v.8M237 101.4l.2 1.8M239 104.6l3.8 2.1"/>
<path d="M239 104.6l-3.7 2.1M239 104.6v2.3M241.2 100.6a36.1 36.1 0 0 1 11.2 2.4M241.2 101.4a35.9 35.9 0 0 1 10.3 2.1M241.2 100.6l-.7 4.4M241.2 100.6v.8M241.2 101.4l-.6 3.7M249.2 104.3v1.2M251 104.1a21.9 21.9 0 0 0 5.1-3l1.2 .5a21.2 21.2 0 0 1-5.5 3.2zM253 102v.7M253 102.7h.1M254.3 101.9l-1.3 .1"/>
<path d="M256.1 101.1v1.4M35 139.3l2.6 .7-.6 3.4M39.6 130.6l8.9 7.5a11.4 11.4 0 0 0-2.5 6l-11.6-1a23 23 0 0 1 5.2-12.5zM40.3 131.2a23 23 0 0 0-4.4 8.3M42.5 127.6a23 23 0 0 1 12.6-5.2l1 11.6a11.7 11.7 0 0 0-6 2.5zM51.3 123.1l.7 2.5 3.3-.6M51.5 124a22.4 22.4 0 0 0-8.4 4.3M53 120.7a25.4 25.4 0 0 1 8.4 0l-.2 1.3a25.2 25.2 0 0 0-8 0zM56.4 120.4h.1M58 120.4h.1M59.3 122.4a23 23 0 0 1 12.6 5.2l-7.6 8.9a11.4 11.4 0 0 0-6-2.5zM62.9 124a21.8 21.8 0 0 1 8.4 4.3"/>
<path d="M63.1 123.1l-.6 2.5-3.4-.6M65.9 138.1l9-7.5a22.6 22.6 0 0 1 5.1 12.5l-11.6 1a11.7 11.7 0 0 0-2.5-6zM74.2 131.2a23 23 0 0 1 4.3 8.3M79.4 139.3l-2.6 .7 .6 3.4M218.8 123.5v3.4a24.8 24.8 0 0 0 5.9 3.4M221.1 126.2a.82 .82 0 0 1 .7 .4 .82 .82 0 0 1 .1 .8 .83 .83 0 0 1-.8-1.2zM224.7 126.7v3.6M225.5 127v2.7l-.8 .6M252.7 127v2.7l.7 .6M253.4 126.7v3.6M256.5 126.3l.3-.2a.65 .65 0 0 1 .4 .7 .65 .65 0 0 1-.4 .5l-.2 .2a.41 .41 0 0 1-.5-.2 .41 .41 0 0 1 .1-.6zM259.4 123.5v3.4a24.8 24.8 0 0 1-6 3.4"/>
<path d="M32.3 146h.1M32.3 144.5h.1M32.7 141l1.3 .2a22.7 22.7 0 0 0 0 8l-1.3 .2a25.2 25.2 0 0 1 0-8.4zM34.4 147.3l11.6-.9a11.4 11.4 0 0 0 2.5 6l-8.9 7.5a23 23 0 0 1-5.2-12.6zM35.9 150.9a22 22 0 0 0 4.4 8.4M37 147.1l.6 3.4-2.6 .7M50.1 153.9a10.9 10.9 0 0 0 6 2.5l-1 11.7a23 23 0 0 1-12.6-5.2zM58.3 156.4a10.7 10.7 0 0 0 6-2.5l7.6 9a23 23 0 0 1-12.6 5.2zM67.8 141.4h.9v2.7M68.4 146.4l11.6 .9a22.6 22.6 0 0 1-5.1 12.6l-9-7.5a11.7 11.7 0 0 0 2.5-6zM68.7 146.4v2.6h-.9M77.4 147.1l-.6 3.4 2.6 .7"/>
<path d="M78.5 150.9a22 22 0 0 1-4.3 8.4M80.4 141.2l1.3-.2a25.2 25.2 0 0 1 0 8.4l-1.3-.2a25.2 25.2 0 0 0 0-8zM82.1 144.5h.1M82.1 146h.1M43.1 162.2a21.5 21.5 0 0 0 8.4 4.3M53.2 168.4a22.7 22.7 0 0 0 8 0l.2 1.3a23.1 23.1 0 0 1-8.4 0zM55.3 165.4l-3.3-.6-.7 2.6M56.4 170.1h.1M58 170.1h.1M59.1 165.4l3.4-.6 .6 2.6M71.3 162.2a21.5 21.5 0 0 1-8.4 4.3"/>
<circle cx="57.2" cy="75.9" r=".76"/>
<circle cx="150.2" cy="75.9" r=".76"/>
<circle cx="57.2" cy="145.2" r="25.5"/>
</g>
<path d="M56 75.9h-.8M57.2 74.7v-.8M57.2 77.2v.7M58.5 75.9h.7" fill="none" stroke="#000" stroke-width=".2" stroke-dasharray="15.2 1.3 1.3 1.3" stroke-linecap="butt"/>
<path d="M56 75.9h2.5M57.2 74.7v2.5" fill="none" stroke="#000" stroke-width=".2"/>
<g fill="none" stroke="#c0c0c0" stroke-width=".35">
<path d="M48.5 2.5v7.5M98.5 2.5v7.5M148.5 2.5v7.5M198.5 2.5v7.5M248.5 2.5v7.5M2.5 55h7.5M287 55h7.5M2.5 105h7.5M287 105h7.5M2.5 155h7.5M287 155h7.5M48.5 200v7.5"/>
<path d="M98.5 200v7.5M148.5 200v7.5M198.5 200v7.5M248.5 200v7.5"/>
</g>
<g fill="none" stroke="#c0c0c0" stroke-width=".5">
<path d="M140.8 144.8v17M187.6 144.8v38.2M205.8 144.8v55.2M205.8 151.2h81.2M257.8 144.8v6.4M287 144.8h-180v55.2M107 161.8h180M107 178.8h98.8M107 174.5h98.8M107 170.3h98.8M107 166h98.8M114.8 161.8v38.2"/>
<path d="M134 161.8v38.2M151.4 161.8v38.2M161.6 161.8v38.2M172 161.8v17M107 195.8h180M107 191.5h54.6M107 187.3h54.6M107 183h180M250 195.8v4.2M274 191.5h13M274 183v12.8"/>
</g>
<path d="M10 10h277v190h-277z" fill="none" stroke="#c0c0c0" stroke-width=".7"/>
<g font-size="8.1">
<text x="22" y="8">6</text>
<text x="71.2" y="8">5</text>
<text x="121.2" y="8">4</text>
<text x="171.2" y="8">3</text>
<text x="221.2" y="8">2</text>
<text x="270.5" y="8">1</text>
<text x="2" y="33.6">D</text>
<text x="289" y="33.6">D</text>
<text x="1.7" y="86.1">C</text>
<text x="288.7" y="86.1">C</text>
<text x="2.7" y="136.1">B</text>
<text x="289.7" y="136.1">B</text>
<text x="2" y="188.6">A</text>
<text x="289" y="188.6">A</text>
<text x="22" y="208">6</text>
<text x="71.2" y="208">5</text>
<text x="121.2" y="208">4</text>
<text x="171.2" y="208">3</text>
<text x="221.2" y="208">2</text>
<text x="270.5" y="208">1</text>
</g>
<text font-size="7.1" x="207.5" y="192">Capsula Paraqueda</text>
<text font-size="3.9" x="277.9" y="188.5">A4</text>
<g font-size="2">
<text x="107.6" y="147.6">UNLESS OTHERWISE SPECIFIED:</text>
<text x="141.4" y="147.6">FINISH:</text>
<text x="188.3" y="147.5">DEBURR AND</text>
<text x="188.3" y="150">BREAK SHARP</text>
<text x="219.6" y="149">DO NOT SCALE DRAWING</text>
<text x="260.3" y="149.2">REVISION</text>
<text x="107.6" y="150.1">DIMENSIONS ARE IN MILLIMETERS</text>
<text x="107.6" y="152.6">SURFACE FINISH:</text>
<text x="107.6" y="155.1">TOLERANCES:</text>
<text x="188.3" y="152.5">EDGES</text>
<text x="109.2" y="157.6">LINEAR:</text>
<text x="109.2" y="160.1">ANGULAR:</text>
<text x="121.3" y="165">NAME</text>
<text x="137" y="164.9">SIGNATURE</text>
<text x="154.2" y="164.9">DATE</text>
<text x="207.1" y="164.9">TITLE:</text>
<text x="107.6" y="169.1">DRAWN</text>
<text x="107.9" y="173.3">CHK'D</text>
<text x="107.4" y="177.4">APPV'D</text>
<text x="108.1" y="181.8">MFG</text>
<text x="108.5" y="186">Q.A</text>
<text x="162.6" y="185.5">MATERIAL:</text>
<text x="207" y="185.5">DWG NO.</text>
<text x="162.6" y="198.5">WEIGHT:</text>
<text x="207.1" y="198.6">SCALE:1:2</text>
<text x="251.5" y="198.6">SHEET 1 OF 1</text>
</g>
</svg>
